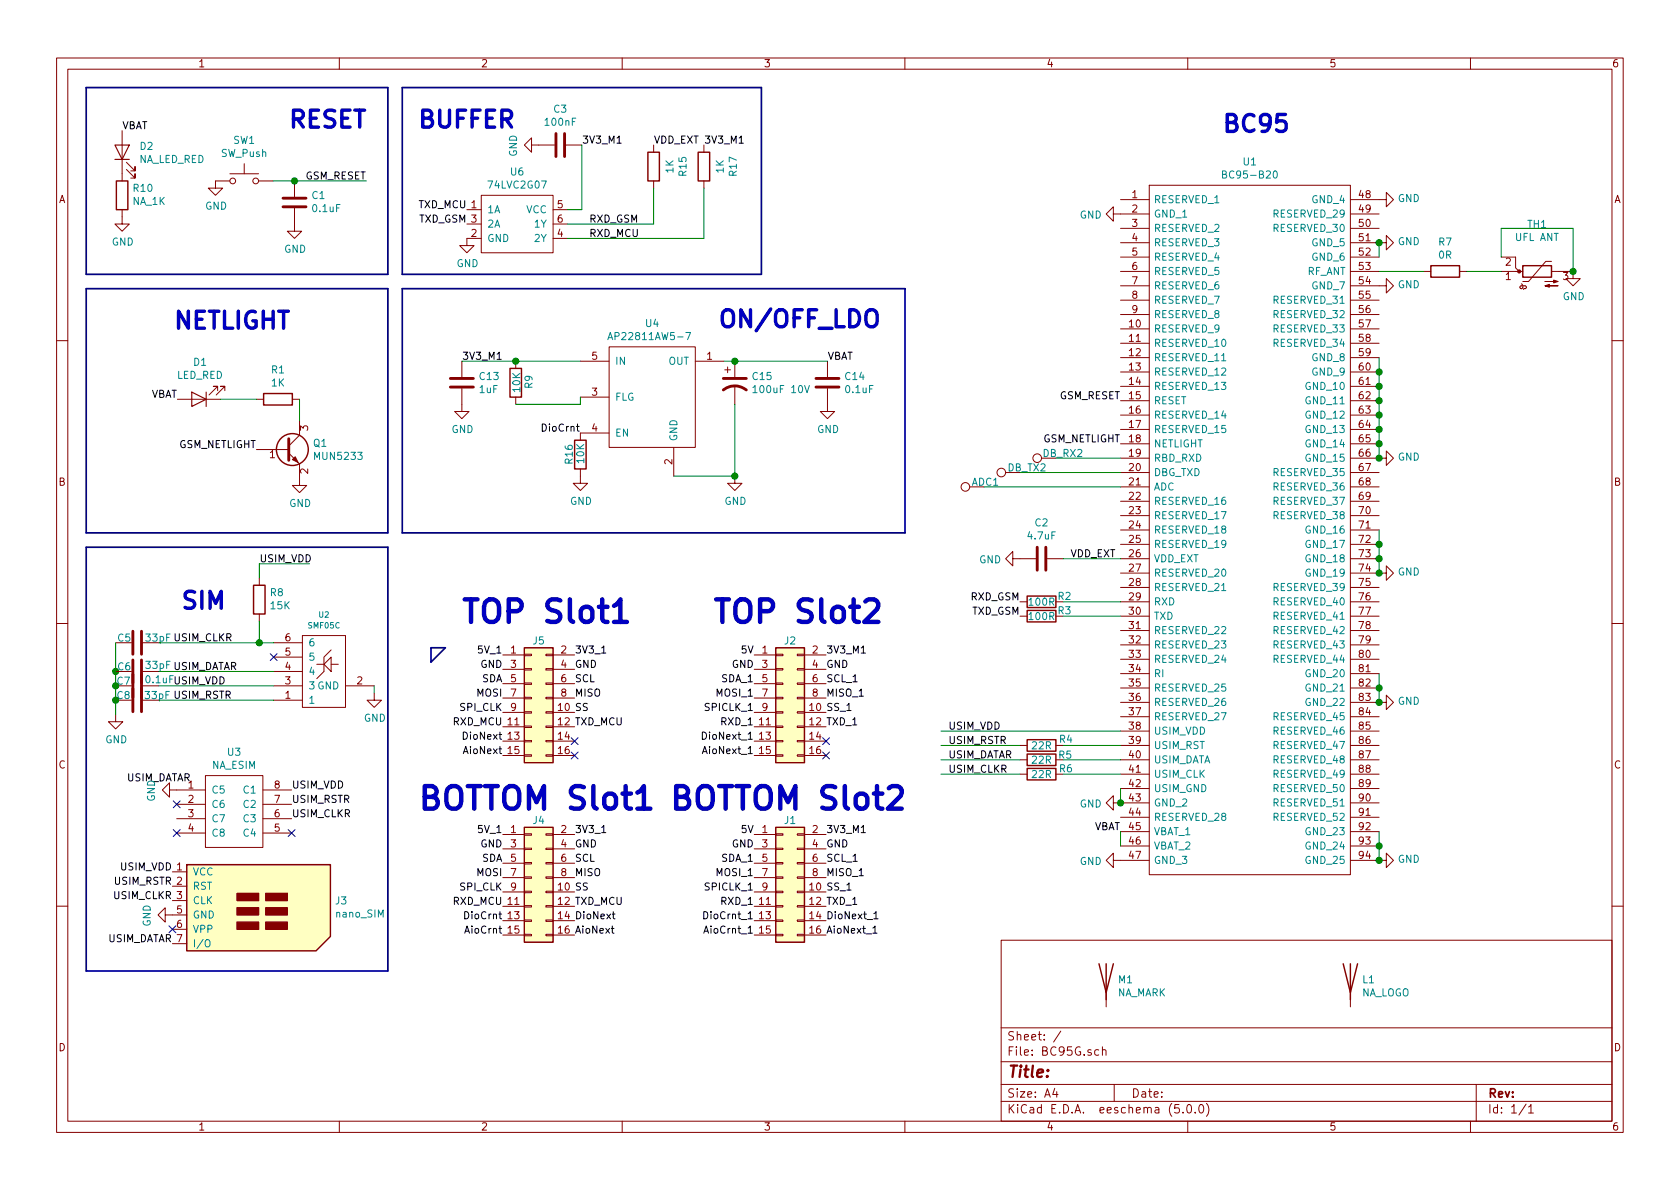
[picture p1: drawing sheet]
<svg xmlns="http://www.w3.org/2000/svg" width="297mm" height="210mm" viewBox="0 0 297 210" stroke-linecap="round" stroke-linejoin="round" font-family="sans-serif">
<g fill="none" stroke="#840000" stroke-width=".18">
<path d="M10 10.3h277v189.9h-277zM12 12.2h273v186.1h-273zM60 10.3v1.9M110 10.3v1.9M160 10.3v1.9M210 10.3v1.9M260 10.3v1.9M21.6 37.1v2.5h1.3l-1.3 1.3-1.3-1.3h1.3M21.6 23.1v8.9M22.4 30l1.5 1.5v-.8v.8h-.8M22.4 28.7l1.5 1.5v-.7v.7h-.8M40.6 32h-2.5v1.3h1.3l-1.3 1.2-1.3-1.2h1.3"/>
<path d="M40.6 30.7h5.1M43.2 29v1.7M45.7 32h2.6M52.1 36.8v4.1h1.2l-1.2 1.3-1.3-1.3h1.3M52.1 32v2.8M82.5 37.1h2.6M82.5 39.6h2.6M85.1 34.5h12.7v10.2h-12.7zM94 25.6v-1.2l-1.3 1.2 1.3 1.3v-1.3h4M97.8 37.1h2.5M97.8 39.6h2.5M100.1 25.6h2.8"/>
<path d="M115.6 25.6v1.3M115.6 32v1.3M124.5 25.6v1.3M124.5 32v1.3M196.8 37.8v-1.2l-1.2 1.2 1.2 1.3v-1.3h6.4M198.1 35.3h5.1M203.2 32.8h35.6v121.9h-35.6zM238.8 35.3h6.3v-1.3l1.3 1.3-1.3 1.3v-1.3M238.8 37.8h5M85.1 42.2h-2.6v1.2h1.3l-1.3 1.3-1.2-1.3h1.2M97.8 42.2h2.5M198.1 58.2h5.1"/>
<path d="M198.1 40.4h5.1M198.1 42.9h5.1M198.1 45.5h5.1M198.1 48h5.1M198.1 50.5h5.1M198.1 53.1h5.1M198.1 55.6h5.1M238.8 50.5h6.3v-1.2l1.3 1.2-1.3 1.3v-1.3M238.8 42.9h6.3v-1.2l1.3 1.2-1.3 1.3v-1.3M238.8 58.2h5M238.8 40.4h5M238.8 45.5h5"/>
<path d="M238.8 48h5M238.8 53.1h5M238.8 55.6h5M251.7 48h1.3M258.1 48h1.2M265.4 45.5h2.6v1.9l.6 .6M265.4 48h3.8M269 50.2l.2 .2 .1 .3-.2 .3h-.2l-.2-.3 .2-.2h.8l.2 .2-.2 .3h-.2l-.1 .2M274.3 46.2h-1l-3 3.6h-1.1M274.3 48h3.8v1.3h1.3l-1.3 1.2-1.2-1.2h1.2M10 60.2h2M31.4 70.6h7.6"/>
<path d="M38.5 69.1v-.8h-.8h.8l-1.5 1.5M39.8 69.1v-.8h-.8h.8l-1.6 1.5M45.3 70.6h1.3M45.3 79.5h5.8M51.7 70.6h1.3M53 74.4v2.6l-1.9 1.9M81.7 68.7v4.1h1.2l-1.2 1.2-1.3-1.2h1.3M81.7 63.9v2.8M91.2 63.9v1.2M91.2 70.2v1.3M102.6 63.9h5.1M102.6 70.2h5.1"/>
<path d="M107.7 61.3h15.2v17.8h-15.2zM107.7 76.6h-5.1v1.2M119.1 79.1v5.1M122.9 63.9h5.1M128.1 65.4h1.1M128.7 64.9v1M129.9 63.9v2.8M129.9 68.2v3.3M146.3 68.7v4.1h1.3l-1.3 1.2-1.3-1.2h1.3M146.3 63.9v2.8M198.1 60.7h5.1M198.1 63.2h5.1"/>
<path d="M198.1 65.8h5.1M198.1 68.3h5.1M198.1 70.9h5.1M198.1 73.4h5.1M198.1 75.9h5.1M198.1 78.5h5.1M238.8 60.7h5M238.8 63.2h5M238.8 65.8h5M238.8 68.3h5M238.8 70.9h5M238.8 73.4h5"/>
<path d="M238.8 75.9h5M238.8 78.5h5M285 60.2h2M51.1 80.1l1.9 1.9v3.8h1.2l-1.2 1.3-1.3-1.3h1.3M102.6 82.9v2.6h1.3l-1.3 1.2-1.3-1.2h1.3M129.9 84.2v1.3h1.3l-1.3 1.2-1.2-1.2h1.2M179.1 98.8v-1.3l-1.3 1.3 1.3 1.3v-1.3h4M185.2 98.8h2.8M198.1 81h5.1M198.1 83.6h5.1M198.1 86.1h5.1M198.1 88.6h5.1"/>
<path d="M198.1 91.2h5.1M198.1 93.7h5.1M198.1 96.3h5.1M198.1 98.8h5.1M238.8 81h6.3v-1.2l1.3 1.2-1.3 1.3v-1.3M238.8 83.6h5M238.8 86.1h5M238.8 88.6h5M238.8 91.2h5M238.8 93.7h5M238.8 96.3h5M238.8 98.8h5"/>
<path d="M10 110.3h2M25.3 118.7h2.8M25.3 113.7h2.8M45.8 102.2v1.3M45.8 108.6v1.2M48.4 118.7h5.1M48.4 116.2h5.1M48.4 113.7h5.1M53.5 112.4h7.6v12.7h-7.6zM56 117.5h1.3M57.3 117.5l1.2-1.3v2.5zM58.5 114.9l-1.2 1.3v2.5l-1.3 1.3"/>
<path d="M58.5 117.5h1.3M88.9 115.8h3.8M88.9 118.4h3.8M92.7 118.2h1.3v.3h-1.3zM92.7 115.7h1.3v.2h-1.3zM96.5 118.2h1.3v.3h-1.3zM96.5 115.7h1.3v.2h-1.3zM97.8 115.8h3.8M97.8 118.4h3.8M133.3 115.8h3.9M133.3 118.4h3.9M137.2 118.2h1.2v.3h-1.2z"/>
<path d="M137.2 115.7h1.2v.2h-1.2zM141 118.2h1.2v.3h-1.2zM141 115.7h1.2v.2h-1.2zM142.2 115.8h3.8M142.2 118.4h3.8M180.3 106.4h1.3M180.3 109h1.3M198.1 101.3h5.1M198.1 103.9h5.1M198.1 106.4h5.1M198.1 109h5.1M198.1 111.5h5.1"/>
<path d="M198.1 114h5.1M198.1 116.6h5.1M198.1 119.1h5.1M238.8 101.3h6.3v-1.2l1.3 1.2-1.3 1.3v-1.3M238.8 103.9h5M238.8 106.4h5M238.8 109h5M238.8 111.5h5M238.8 114h5M238.8 116.6h5M238.8 119.1h5M285 110.3h2"/>
<path d="M20.4 126.4v1.2h1.3l-1.3 1.3-1.2-1.3h1.2M25.3 121.3h2.8M30 139.7v-1.3l-1.3 1.3 1.3 1.3v-1.3h6.3M36.3 137.2h10.2v12.7h-10.2zM46.5 139.7h5.1M48.4 123.8h5.1M48.4 121.3h5.1M61.1 121.3h5.1M66.2 122.5v1.3h1.2l-1.2 1.3-1.3-1.3h1.3M88.9 126h3.8M88.9 128.5h3.8M88.9 131.1h3.8"/>
<path d="M88.9 133.6h3.8M88.9 120.9h3.8M88.9 123.4h3.8M92.7 133.5h1.3v.2h-1.3zM92.7 130.9h1.3v.3h-1.3zM92.7 128.4h1.3v.2h-1.3zM92.7 125.9h1.3v.2h-1.3zM92.7 123.3h1.3v.3h-1.3zM92.7 120.8h1.3v.2h-1.3zM96.5 133.5h1.3v.2h-1.3zM96.5 130.9h1.3v.3h-1.3zM96.5 128.4h1.3v.2h-1.3z"/>
<path d="M96.5 125.9h1.3v.2h-1.3zM96.5 123.3h1.3v.3h-1.3zM96.5 120.8h1.3v.2h-1.3zM97.8 126h3.8M97.8 128.5h3.8M97.8 131.1h3.8M97.8 133.6h3.8M97.8 120.9h3.8M97.8 123.4h3.8M133.3 126h3.9M133.3 128.5h3.9M133.3 131.1h3.9"/>
<path d="M133.3 133.6h3.9M133.3 120.9h3.9M133.3 123.4h3.9M137.2 133.5h1.2v.2h-1.2zM137.2 130.9h1.2v.3h-1.2zM137.2 128.4h1.2v.2h-1.2zM137.2 125.9h1.2v.2h-1.2zM137.2 123.3h1.2v.3h-1.2zM137.2 120.8h1.2v.2h-1.2zM141 133.5h1.2v.2h-1.2zM141 130.9h1.2v.3h-1.2zM141 128.4h1.2v.2h-1.2z"/>
<path d="M141 125.9h1.2v.2h-1.2zM141 123.3h1.2v.3h-1.2zM141 120.8h1.2v.2h-1.2zM142.2 126h3.8M142.2 128.5h3.8M142.2 131.1h3.8M142.2 133.6h3.8M142.2 120.9h3.8M142.2 123.4h3.8M180.3 131.8h1.3M180.3 134.4h1.3M180.3 136.9h1.3"/>
<path d="M186.7 131.8h1.3M186.7 134.4h1.3M186.7 136.9h1.3M198.1 121.7h5.1M198.1 124.2h5.1M198.1 126.7h5.1M198.1 129.3h5.1M198.1 131.8h5.1M198.1 134.4h5.1M198.1 136.9h5.1M198.1 139.4h5.1M238.8 124.2h6.3v-1.3l1.3 1.3-1.3 1.3v-1.3"/>
<path d="M238.8 121.7h5M238.8 126.7h5M238.8 129.3h5M238.8 131.8h5M238.8 134.4h5M238.8 136.9h5M238.8 139.4h5M30.5 154.2h2.5M30.5 156.7h2.5M30.5 159.3h2.5M31.2 142.2h5.1M31.2 144.8h5.1"/>
<path d="M31.2 147.3h5.1M46.5 142.2h5.1M46.5 144.8h5.1M46.5 147.3h5.1M88.9 147.6h3.8M88.9 157.7h3.8M88.9 150.1h3.8M88.9 152.6h3.8M88.9 155.2h3.8M92.7 157.6h1.3v.3h-1.3zM92.7 155.1h1.3v.2h-1.3zM92.7 152.5h1.3v.3h-1.3z"/>
<path d="M92.7 150h1.3v.2h-1.3zM92.7 147.4h1.3v.3h-1.3zM96.5 157.6h1.3v.3h-1.3zM96.5 155.1h1.3v.2h-1.3zM96.5 152.5h1.3v.3h-1.3zM96.5 150h1.3v.2h-1.3zM96.5 147.4h1.3v.3h-1.3zM97.8 147.6h3.8M97.8 157.7h3.8M97.8 150.1h3.8M97.8 152.6h3.8M97.8 155.2h3.8"/>
<path d="M133.3 147.6h3.9M133.3 157.7h3.9M133.3 150.1h3.9M133.3 152.6h3.9M133.3 155.2h3.9M137.2 157.6h1.2v.3h-1.2zM137.2 155.1h1.2v.2h-1.2zM137.2 152.5h1.2v.3h-1.2zM137.2 150h1.2v.2h-1.2zM137.2 147.4h1.2v.3h-1.2zM141 157.6h1.2v.3h-1.2zM141 155.1h1.2v.2h-1.2z"/>
<path d="M141 152.5h1.2v.3h-1.2zM141 150h1.2v.2h-1.2zM141 147.4h1.2v.3h-1.2zM142.2 147.6h3.8M142.2 157.7h3.8M142.2 150.1h3.8M142.2 152.6h3.8M142.2 155.2h3.8M196.8 152.1v-1.2l-1.2 1.2 1.2 1.3v-1.3h6.4M196.8 142v-1.3l-1.2 1.3 1.2 1.3v-1.3h6.4M198.1 144.5h5.1M198.1 147.1h5.1"/>
<path d="M198.1 149.6h5.1M238.8 152.1h6.3v-1.2l1.3 1.2-1.3 1.3v-1.3M238.8 142h5M238.8 144.5h5M238.8 147.1h5M238.8 149.6h5M10 160.2h2M29.2 161.8v-1.3l-1.3 1.3 1.3 1.3v-1.3h3.8M30.5 164.3h2.5M30.5 166.9h2.5M88.9 160.3h3.8M88.9 162.8h3.8"/>
<path d="M88.9 165.3h3.8M92.7 165.2h1.3v.3h-1.3zM92.7 162.7h1.3v.2h-1.3zM92.7 160.1h1.3v.3h-1.3zM96.5 165.2h1.3v.3h-1.3zM96.5 162.7h1.3v.2h-1.3zM96.5 160.1h1.3v.3h-1.3zM97.8 160.3h3.8M97.8 162.8h3.8M97.8 165.3h3.8M133.3 160.3h3.9M133.3 162.8h3.9"/>
<path d="M133.3 165.3h3.9M137.2 165.2h1.2v.3h-1.2zM137.2 162.7h1.2v.2h-1.2zM137.2 160.1h1.2v.3h-1.2zM141 165.2h1.2v.3h-1.2zM141 162.7h1.2v.2h-1.2zM141 160.1h1.2v.3h-1.2zM142.2 160.3h3.8M142.2 162.8h3.8M142.2 165.3h3.8M177 166.3h108v32h-108zM195.6 175.5v2.5"/>
<path d="M238.8 175.5v2.5M285 160.2h2M60 198.3v1.9M110 198.3v1.9M160 198.3v1.9M177 194.8h108M177 191.8h108M177 187.8h108M177 181.8h108M186.5 192.5l-.4 1h1M186.8 193v1M187.6 182.3l-1.3 2"/>
<path d="M194.3 185.7l-.5-.1-.3 .3 .1 .6 .2 .1 .5-.1M194.9 185.7h.1a.37 .37 0 0 1 .6 .1v.8M194.9 185.1v1.5M197 191.8v3M208.5 195.3h-.8v.7l.2-.1 .5 .1 .1 .2v.5l-.2 .1-.6-.1M209.2 196.7v.1M210 195.5l.3-.2a.94 .94 0 0 1 0 1.5 .82 .82 0 0 1-.3-1.3zM210 198.3v1.9M211.3 196.7v.1M212.2 195.4l.1-.1a.8 .8 0 0 1 .5 .8 .8 .8 0 0 1-.5 .7 1 1 0 0 1-.1-1.4zM213.3 195.1a1.71 1.71 0 0 1 0 2.3M260 198.3v1.9"/>
<path d="M261 191.8v6.5M269.8 195.2l-1.2 2M270.3 195.8l.4-.5v1.5M270.3 196.8h.8"/>
<circle cx="41.1" cy="32" r=".51"/>
<circle cx="45.2" cy="32" r=".51"/>
<circle cx="170.7" cy="86.1" r=".76"/>
<circle cx="177" cy="83.6" r=".76"/>
<circle cx="183.4" cy="81" r=".76"/>
</g>
<path d="M216.2 30.8h.5l.1-.5-.6-.1v1.3h.4l.3-.2v-.2l-.3-.3M225.2 30.3l.2-.1a.69 .69 0 0 1 .4 .7 .69 .69 0 0 1-.4 .6l-.2-.1-.1-.4zM107.6 59.7h.6M121.3 58.8h.8l-.5 1.3M107.5 60.1l.4-1.3 .4 1.3M133.1 68.5l.4-.3v1.2M133.1 69.4h.8M142.3 68.2l.4 1.2 .4-1.2M36.3 166.3l.3-.1a.47 .47 0 0 1 .5 .4v.7l-.3 .1h-.4a1 1 0 0 1-.1-1.1z" fill="none" stroke="#008484" stroke-width=".18"/>
<g fill="#840000" stroke="#840000" stroke-width=".18">
<path d="M273.2 50.5l.7-.2v.5l-.7-.3h2.3z"/>
<path d="M273.2 49.8h2.3l-.8 .2v-.5l.8 .3z"/>
<path d="M51.7 81.3l.5-.5 .5 1z"/>
<circle cx="268.6" cy="48" r=".28"/>
</g>
<g fill="none" stroke="#840000" stroke-width=".25">
<path d="M20.6 32h2v5.1h-2zM114.6 26.9h2v5.1h-2zM123.4 26.9h2.1v5.1h-2.1zM253 47h5.1v2h-5.1zM269.2 47h5.1v2h-5.1zM46.6 69.6h5.1v2h-5.1zM90.2 65.1h2v5.1h-2zM101.6 77.8h2v5.1h-2zM44.8 103.5h2.1v5.1h-2.1zM92.7 114.5h5.1v20.4h-5.1zM137.2 114.5h5v20.4h-5zM181.6 107.9h5.1v2.1h-5.1z"/>
<path d="M181.6 105.4h5.1v2h-5.1zM181.6 130.8h5.1v2h-5.1zM181.6 133.3h5.1v2.1h-5.1zM181.6 135.9h5.1v2h-5.1zM33 152.9h25.4v12.7l-2.5 2.5h-22.9zM92.7 146.3h5.1v20.3h-5.1zM137.2 146.3h5v20.3h-5zM194.3 170.4l1.3 5.1 1.2-5.1M195.6 170.4v6.4M237.5 170.4l1.3 5.1 1.2-5.1M238.8 170.4v6.4"/>
<circle cx="51.7" cy="79.5" r="2.82"/>
</g>
<g fill="none" stroke="#008400" stroke-width=".18">
<path d="M48.3 32h16.5M102.9 25.6v11.5h-2.6M115.6 33.3v6.3h-15.3M124.5 33.3v8.9h-24.2M243.8 42.9v2.6M243.8 48h7.9M259.3 48h6.1M265.4 45.5v-5.1h12.7v7.6M39 70.6h6.3M53 70.6v3.8M81.7 63.9h20.9M102.6 70.2v1.3h-11.4"/>
<path d="M128 63.9h18.3M129.9 71.5v12.7h-10.8M243.8 63.2v17.8M54.7 99.7h-8.9v2.5M174 86.1h24.1M180.3 83.6h17.8M186.7 81h11.4M188 98.8h10.1M243.8 93.7v7.6M20.4 113.7v12.7M28.1 113.7h20.3M28.1 118.7h20.3"/>
<path d="M45.8 109.8v3.9M188 106.4h10.1M188 109h10.1M243.8 119.1v5.1M28.1 121.3h20.3M28.1 123.8h20.3M66.2 121.3v1.2M166.4 131.8h13.9M166.4 134.4h13.9M166.4 136.9h13.9M166.4 129.3h31.7M188 131.8h10.1"/>
<path d="M188 134.4h10.1M188 136.9h10.1M198.1 139.4v2.6M198.1 147.1v2.5M243.8 147.1v5"/>
</g>
<g fill="#008400" stroke="#008400" stroke-width=".25">
<circle cx="243.8" cy="101.3" r=".51"/>
<circle cx="243.8" cy="96.3" r=".51"/>
<circle cx="243.8" cy="98.8" r=".51"/>
<circle cx="243.8" cy="81" r=".51"/>
<circle cx="243.8" cy="65.8" r=".51"/>
<circle cx="243.8" cy="68.3" r=".51"/>
<circle cx="243.8" cy="70.9" r=".51"/>
<circle cx="243.8" cy="73.4" r=".51"/>
<circle cx="243.8" cy="75.9" r=".51"/>
<circle cx="243.8" cy="78.5" r=".51"/>
<circle cx="243.8" cy="42.9" r=".51"/>
<circle cx="243.8" cy="152.1" r=".51"/>
<circle cx="243.8" cy="149.6" r=".51"/>
<circle cx="243.8" cy="124.2" r=".51"/>
<circle cx="243.8" cy="121.7" r=".51"/>
<circle cx="198.1" cy="142" r=".51"/>
<circle cx="278.1" cy="48" r=".51"/>
<circle cx="20.4" cy="118.7" r=".51"/>
<circle cx="20.4" cy="121.3" r=".51"/>
<circle cx="20.4" cy="123.8" r=".51"/>
<circle cx="45.8" cy="113.7" r=".51"/>
<circle cx="52.1" cy="32" r=".51"/>
<circle cx="129.9" cy="63.9" r=".51"/>
<circle cx="91.2" cy="63.9" r=".51"/>
<circle cx="129.9" cy="84.2" r=".51"/>
</g>
<g fill="none" stroke="#840000" stroke-width=".51">
<path d="M50 35h4.1M50 36.6h4.1M98.3 23.6v4.1M99.8 23.6v4.1M51.1 77.6v3.8M79.6 66.9h4.1M79.6 68.4h4.1M127.9 69a3.3 3.3 0 0 1 4.1 0M127.9 66.9h4.1M144.3 66.9h4M144.3 68.4h4M183.4 96.8v4"/>
<path d="M184.9 96.8v4M23.5 111.6v4.1M23.5 116.7v9.2M25 111.6v4.1M25 116.7v9.2"/>
</g>
<path d="M20.3 25.6h2.6l-1.3 2.6zM20.3 28.2h2.6M33.9 69.3l2.5 1.3-2.5 1.3zM36.4 69.3v2.6" fill="none" stroke="#840000" stroke-width=".2"/>
<g fill="#ffffc2" stroke="#ffffc2" stroke-width=".18">
<path d="M33 152.9h25.4v12.7l-2.5 2.5h-22.9z"/>
<path d="M137.2 146.3h5v20.3h-5z"/>
<path d="M137.2 114.5h5v20.4h-5z"/>
<path d="M92.7 146.3h5.1v20.3h-5.1z"/>
<path d="M92.7 114.5h5.1v20.4h-5.1z"/>
</g>
<g fill="#840000" stroke="#840000" stroke-width=".25">
<path d="M41.9 163.1h3.8v1.2h-3.8z"/>
<path d="M41.9 160.5h3.8v1.3h-3.8z"/>
<path d="M41.9 158h3.8v1.3h-3.8z"/>
<path d="M47 163.1h3.8v1.2h-3.8z"/>
<path d="M47 160.5h3.8v1.3h-3.8z"/>
<path d="M47 158h3.8v1.3h-3.8z"/>
</g>
<g fill="none" stroke="#000084" stroke-width=".18">
<path d="M47.8 115.6l1.2 1.2M49 115.6l-1.2 1.2M101 130.4l1.2 1.3M101 133l1.2 1.2M102.2 130.4l-1.2 1.3M102.2 133l-1.2 1.2M145.4 130.4l1.3 1.3M145.4 133l1.3 1.2M146.7 130.4l-1.3 1.3M146.7 133l-1.3 1.2M30.6 141.6l1.3 1.2M30.6 146.7l1.3 1.2"/>
<path d="M31.9 141.6l-1.3 1.2M31.9 146.7l-1.3 1.2M51 146.7l1.2 1.2M52.2 146.7l-1.2 1.2M29.9 163.7l1.2 1.2M31.1 163.7l-1.2 1.2"/>
</g>
<g fill="none" stroke="#000" stroke-width=".18">
<path d="M109.1 25.3h.7M130.7 25.3h.7M87.9 63.5h.7M106.4 115.5h.7M152.3 115.5h.7M124.2 129.5a.64 .64 0 0 1 .7 .6 .64 .64 0 0 1-.7 .6zM106.4 147.2h.7M152.3 147.2h.7M108.1 164.2h.5M108.3 163.7v1.1l.3 .2M108.3 161.6h.4M108.4 161.2v1.1l.3 .2"/>
<path d="M154.3 164.1l.4-.4v1.3M154.3 165h.8M154.5 161.6l.4-.4v1.3M154.5 162.5h.7"/>
</g>
<path d="M153.2 55.2a1 1 0 0 1 1.2-.4 1 1 0 0 1 .7 1v1a.99 .99 0 0 1-1 1 .99 .99 0 0 1-1-1z" fill="none" stroke="#0000c2" stroke-width=".61"/>
<path d="M15.2 15.5h53.4v33h-53.4zM71.1 15.5h63.5v33h-63.5zM15.2 51h53.4v43.2h-53.4zM71.1 51h88.9v43.2h-88.9zM15.2 96.8h53.4v74.9h-53.4zM76.2 114.5h2.5l-2.5 2.6z" fill="none" stroke="#000084" stroke-width=".3"/>
<path d="M108.6 107.1l.3-.2 .8-.9v4M108.6 110h2.2M153 106.4l.6-.4h.9a1.08 1.08 0 0 1 .6 1.7l-2.3 2.3h2.5M157.1 139.4l.6-.4h1a1.07 1.07 0 0 1 .6 1.7l-2.3 2.3h2.4M112.7 140.2l.4-.3 .7-.9v4M112.7 143h2.3" fill="none" stroke="#0000c2" stroke-width=".79"/>
<g font-size="5.6" fill="#0000c2">
<text x="81.3" y="110.2">TOP Slot1</text>
<text x="125.7" y="110.2">TOP Slot2</text>
<text x="73.7" y="143.2">BOTTOM Slot1</text>
<text x="118.1" y="143.2">BOTTOM Slot2</text>
</g>
<g font-size="4.2" fill="#0000c2">
<text x="50.8" y="22.6">RESET</text>
<text x="73.7" y="22.6">BUFFER</text>
<text x="215.9" y="23.4">BC95</text>
<text x="30.5" y="58.2">NETLIGHT</text>
<text x="126.7" y="57.9">ON/OFF_LDO</text>
<text x="31.7" y="107.7">SIM</text>
</g>
<text font-size="2.8" fill="#840000" x="178" y="190.5">Title:</text>
<g font-size="2.1" fill="#840000">
<text x="178" y="184">Sheet: /</text>
<text x="178" y="186.7">File: BC95G.sch</text>
<text x="178" y="196.9">KiCad E.D.A. eeschema (5.0.0)</text>
<text x="178" y="194.1">Size: A4</text>
<text x="200" y="194.1">Date:</text>
<text x="263" y="194.1">Rev:</text>
<text x="263" y="196.9">Id: 1/1</text>
</g>
<g font-size="1.8" fill="#840000">
<text x="35" y="11.9">1</text>
<text x="85" y="11.9">2</text>
<text x="135" y="11.9">3</text>
<text x="185" y="11.9">4</text>
<text x="235" y="11.9">5</text>
<text x="285" y="11.9">6</text>
<text x="10.4" y="35.9">A</text>
<text x="200.2" y="35">1</text>
<text x="240.3" y="35">48</text>
<text x="285.4" y="35.9">A</text>
<text x="83.3" y="41.9">2</text>
<text x="98.6" y="41.9">4</text>
<text x="98.6" y="36.8">5</text>
<text x="98.6" y="39.4">6</text>
<text x="200.2" y="37.6">2</text>
<text x="200.2" y="40.1">3</text>
<text x="240.3" y="37.6">49</text>
<text x="240.3" y="40.1">50</text>
<text x="200.2" y="42.7">4</text>
<text x="200.2" y="45.2">5</text>
<text x="200.2" y="47.7">6</text>
<text x="240.3" y="42.7">51</text>
<text x="240.3" y="45.2">52</text>
<text x="240.3" y="47.7">53</text>
<text x="266.2" y="47">2</text>
<text x="200.2" y="50.3">7</text>
<text x="200.2" y="52.8">8</text>
<text x="240.3" y="50.3">54</text>
<text x="240.3" y="52.8">55</text>
<text x="266.2" y="49.5">1</text>
<text x="276.4" y="49.5">3</text>
<text x="199.7" y="57.9">10</text>
<text x="200.2" y="55.4">9</text>
<text x="240.3" y="55.4">56</text>
<text x="240.3" y="57.9">57</text>
<text x="104.7" y="63.6">5</text>
<text x="125" y="63.6">1</text>
<text x="199.7" y="60.4">11</text>
<text x="199.7" y="63">12</text>
<text x="199.7" y="65.5">13</text>
<text x="240.3" y="60.4">58</text>
<text x="240.3" y="63">59</text>
<text x="240.3" y="65.5">60</text>
<text x="104.7" y="70">3</text>
<text x="199.7" y="68.1">14</text>
<text x="199.7" y="70.6">15</text>
<text x="240.3" y="68.1">61</text>
<text x="240.3" y="70.6">62</text>
<text x="54.5" y="76.2" transform="rotate(-90 54.5 76.2)">3</text>
<text x="104.7" y="76.3">4</text>
<text x="199.7" y="73.1">16</text>
<text x="199.7" y="75.7">17</text>
<text x="240.3" y="73.1">63</text>
<text x="240.3" y="75.7">64</text>
<text x="47.7" y="81">1</text>
<text x="54.5" y="83.8" transform="rotate(-90 54.5 83.8)">2</text>
<text x="118.9" y="82.1" transform="rotate(-90 118.9 82.1)">2</text>
<text x="199.7" y="78.2">18</text>
<text x="199.7" y="80.8">19</text>
<text x="199.7" y="83.3">20</text>
<text x="240.3" y="78.2">65</text>
<text x="240.3" y="80.8">66</text>
<text x="240.3" y="83.3">67</text>
<text x="10.4" y="85.9">B</text>
<text x="199.7" y="85.8">21</text>
<text x="199.7" y="88.4">22</text>
<text x="240.3" y="85.8">68</text>
<text x="240.3" y="88.4">69</text>
<text x="285.4" y="85.9">B</text>
<text x="199.7" y="90.9">23</text>
<text x="199.7" y="93.5">24</text>
<text x="240.3" y="90.9">70</text>
<text x="240.3" y="93.5">71</text>
<text x="199.7" y="96">25</text>
<text x="199.7" y="98.5">26</text>
<text x="199.7" y="101.1">27</text>
<text x="240.3" y="96">72</text>
<text x="240.3" y="98.5">73</text>
<text x="240.3" y="101.1">74</text>
<text x="199.7" y="103.6">28</text>
<text x="199.7" y="106.2">29</text>
<text x="240.3" y="103.6">75</text>
<text x="240.3" y="106.2">76</text>
<text x="50.4" y="113.4">6</text>
<text x="199.7" y="108.7">30</text>
<text x="199.7" y="111.2">31</text>
<text x="199.7" y="113.8">32</text>
<text x="240.3" y="108.7">77</text>
<text x="240.3" y="111.2">78</text>
<text x="240.3" y="113.8">79</text>
<text x="50.4" y="118.5">4</text>
<text x="50.4" y="115.9">5</text>
<text x="90.3" y="115.6">1</text>
<text x="90.3" y="118.1">3</text>
<text x="99.2" y="115.6">2</text>
<text x="99.2" y="118.1">4</text>
<text x="134.8" y="115.6">1</text>
<text x="134.8" y="118.1">3</text>
<text x="143.7" y="115.6">2</text>
<text x="143.7" y="118.1">4</text>
<text x="199.7" y="116.3">33</text>
<text x="199.7" y="118.9">34</text>
<text x="240.3" y="116.3">80</text>
<text x="240.3" y="118.9">81</text>
<text x="50.4" y="123.6">1</text>
<text x="50.4" y="121">3</text>
<text x="63.1" y="121">2</text>
<text x="90.3" y="120.6">5</text>
<text x="90.3" y="123.2">7</text>
<text x="90.3" y="125.7">9</text>
<text x="99.2" y="120.6">6</text>
<text x="99.2" y="123.2">8</text>
<text x="134.8" y="120.6">5</text>
<text x="134.8" y="123.2">7</text>
<text x="134.8" y="125.7">9</text>
<text x="143.7" y="120.6">6</text>
<text x="143.7" y="123.2">8</text>
<text x="199.7" y="121.4">35</text>
<text x="199.7" y="123.9">36</text>
<text x="240.3" y="121.4">82</text>
<text x="240.3" y="123.9">83</text>
<text x="89.8" y="130.8">13</text>
<text x="98.7" y="130.8">14</text>
<text x="134.3" y="128.3">11</text>
<text x="134.3" y="130.8">13</text>
<text x="143.2" y="130.8">14</text>
<text x="199.7" y="126.5">37</text>
<text x="199.7" y="129">38</text>
<text x="199.7" y="131.6">39</text>
<text x="240.3" y="126.5">84</text>
<text x="240.3" y="129">85</text>
<text x="240.3" y="131.6">86</text>
<text x="10.4" y="135.9">C</text>
<text x="89.8" y="133.3">15</text>
<text x="98.7" y="133.3">16</text>
<text x="134.3" y="133.3">15</text>
<text x="143.2" y="133.3">16</text>
<text x="199.7" y="134.1">40</text>
<text x="199.7" y="136.6">41</text>
<text x="240.3" y="134.1">87</text>
<text x="240.3" y="136.6">88</text>
<text x="285.4" y="135.9">C</text>
<text x="33.3" y="139.4">1</text>
<text x="33.3" y="142">2</text>
<text x="48.5" y="142">7</text>
<text x="48.5" y="139.4">8</text>
<text x="199.7" y="139.2">42</text>
<text x="199.7" y="141.7">43</text>
<text x="240.3" y="139.2">89</text>
<text x="240.3" y="141.7">90</text>
<text x="33.3" y="144.5">3</text>
<text x="33.3" y="147.1">4</text>
<text x="48.5" y="147.1">5</text>
<text x="48.5" y="144.5">6</text>
<text x="90.3" y="147.3">1</text>
<text x="90.3" y="149.9">3</text>
<text x="99.2" y="147.3">2</text>
<text x="99.2" y="149.9">4</text>
<text x="134.8" y="147.3">1</text>
<text x="134.8" y="149.9">3</text>
<text x="143.7" y="147.3">2</text>
<text x="143.7" y="149.9">4</text>
<text x="199.7" y="144.3">44</text>
<text x="199.7" y="146.8">45</text>
<text x="199.7" y="149.3">46</text>
<text x="240.3" y="144.3">91</text>
<text x="240.3" y="146.8">92</text>
<text x="240.3" y="149.3">93</text>
<text x="90.3" y="152.4">5</text>
<text x="90.3" y="154.9">7</text>
<text x="99.2" y="152.4">6</text>
<text x="99.2" y="154.9">8</text>
<text x="134.8" y="152.4">5</text>
<text x="134.8" y="154.9">7</text>
<text x="143.7" y="152.4">6</text>
<text x="143.7" y="154.9">8</text>
<text x="199.7" y="151.9">47</text>
<text x="240.3" y="151.9">94</text>
<text x="31.3" y="161.5">5</text>
<text x="90.3" y="157.5">9</text>
<text x="98.7" y="157.5">10 SS</text>
<text x="134.3" y="160">11</text>
<text x="134.8" y="157.5">9</text>
<text x="31.3" y="164.1">6</text>
<text x="89.8" y="162.6">13</text>
<text x="89.8" y="165.1">15</text>
<text x="134.3" y="162.6">13</text>
<text x="134.3" y="165.1">15</text>
<text x="10.4" y="185.9">D</text>
<text x="285.4" y="185.9">D</text>
<text x="35" y="199.9">1</text>
<text x="85" y="199.9">2</text>
<text x="135" y="199.9">3</text>
<text x="185" y="199.9">4</text>
<text x="235" y="199.9">5</text>
<text x="285" y="199.9">6</text>
</g>
<g font-size="1.8">
<text x="21.6" y="22.9">VBAT</text>
<text x="102.9" y="25.4">3V3_M1</text>
<text x="115.6" y="25.4">VDD_EXT 3V3_M1</text>
<text x="53.8" y="31.7">GSM_RESET</text>
<text x="74" y="36.8">TXD_MCU 1</text>
<text x="74" y="39.4">TXD_GSM 3</text>
<text x="104.1" y="41.9">RXD_MCU</text>
<text x="104.1" y="39.4">RXD_GSM</text>
<text x="81.7" y="63.6">3V3_M1</text>
<text x="146.3" y="63.6">VBAT</text>
<text x="26.5" y="70.4">VBAT</text>
<text x="187.2" y="70.6">GSM_RESET</text>
<text x="96.1" y="76.3">DioCrnt</text>
<text x="31.5" y="79.2">GSM_NETLIGHT</text>
<text x="184.3" y="78.2">GSM_NETLIGHT</text>
<text x="45.8" y="99.4">USIM_VDD</text>
<text x="189.2" y="98.5">VDD_EXT</text>
<text x="171.6" y="106.2">RXD_GSM</text>
<text x="25.9" y="113.5">33pF USIM_CLKR</text>
<text x="171.8" y="108.7">TXD_GSM</text>
<text x="25.9" y="118.3">33pF USIM_DATAR</text>
<text x="84.8" y="115.6">5V_1</text>
<text x="85" y="118.1">GND</text>
<text x="101.6" y="118.1">GND</text>
<text x="101.6" y="115.6">3V3_1</text>
<text x="129.4" y="118.1">GND</text>
<text x="131.2" y="115.6">5V</text>
<text x="146" y="115.6">3V3_M1</text>
<text x="146" y="118.1">GND</text>
<text x="25.8" y="123.6">33pF USIM_RSTR</text>
<text x="25.9" y="120.8">0.1uFUSIM_VDD</text>
<text x="81.4" y="125.7">SPI_CLK</text>
<text x="84.4" y="123.2">MOSI</text>
<text x="85.2" y="120.6">SDA</text>
<text x="98.7" y="125.7">10 SS</text>
<text x="101.6" y="123.2">MISO</text>
<text x="101.6" y="120.6">SCL</text>
<text x="124.9" y="125.7">SPICLK_1</text>
<text x="126.9" y="123.2">MOSI_1</text>
<text x="127.7" y="120.6">SDA_1</text>
<text x="143.2" y="125.7">10 SS_1</text>
<text x="146" y="120.6">SCL_1</text>
<text x="146" y="123.2">MISO_1</text>
<text x="80.2" y="128.3">RXD_MCU 11</text>
<text x="82.2" y="130.8">DioNext</text>
<text x="98.7" y="128.3">12 TXD_MCU</text>
<text x="124.7" y="130.8">DioNext_1</text>
<text x="127.7" y="128.3">RXD_1</text>
<text x="143.2" y="128.3">12 TXD_1</text>
<text x="167.6" y="129">USIM_VDD</text>
<text x="167.6" y="131.6">USIM_RSTR</text>
<text x="82.2" y="133.3">AioNext</text>
<text x="124.7" y="133.3">AioNext_1</text>
<text x="167.6" y="136.6">USIM_CLKR</text>
<text x="167.6" y="134.1">USIM_DATAR</text>
<text x="22.2" y="138.2">USIM_DATAR</text>
<text x="51.6" y="139.4">USIM_VDD</text>
<text x="51.6" y="142">USIM_RSTR</text>
<text x="51.6" y="144.5">USIM_CLKR</text>
<text x="84.8" y="147.3">5V_1</text>
<text x="85" y="149.9">GND</text>
<text x="101.6" y="147.3">3V3_1</text>
<text x="101.6" y="149.9">GND</text>
<text x="129.4" y="149.9">GND</text>
<text x="131.2" y="147.3">5V</text>
<text x="146" y="147.3">3V3_M1</text>
<text x="146" y="149.9">GND</text>
<text x="193.3" y="146.8">VBAT</text>
<text x="21.3" y="153.9">USIM_VDD 1</text>
<text x="84.4" y="154.9">MOSI</text>
<text x="85.2" y="152.4">SDA</text>
<text x="101.6" y="154.9">MISO</text>
<text x="101.6" y="152.4">SCL</text>
<text x="126.9" y="154.9">MOSI_1</text>
<text x="127.7" y="152.4">SDA_1</text>
<text x="146" y="152.4">SCL_1</text>
<text x="146" y="154.9">MISO_1</text>
<text x="20.2" y="159">USIM_CLKR 3</text>
<text x="20.3" y="156.5">USIM_RSTR 2</text>
<text x="80.2" y="160">RXD_MCU 11</text>
<text x="81.4" y="157.5">SPI_CLK</text>
<text x="98.7" y="160">12 TXD_MCU</text>
<text x="124.9" y="157.5">SPICLK_1</text>
<text x="127.7" y="160">RXD_1</text>
<text x="143.2" y="157.5">10 SS_1</text>
<text x="143.2" y="160">12 TXD_1</text>
<text x="18.9" y="166.6">USIM_DATAR 7</text>
<text x="82.4" y="162.6">DioCrnt</text>
<text x="82.4" y="165.1">AioCrnt</text>
<text x="98.7" y="162.6">14 DioNext</text>
<text x="98.7" y="165.1">16 AioNext</text>
<text x="124.9" y="162.6">DioCrnt_1</text>
<text x="124.9" y="165.1">AioCrnt_1</text>
<text x="143.2" y="162.6">14 DioNext_1</text>
<text x="143.2" y="165.1">16 AioNext_1</text>
</g>
<g font-size="1.8" fill="#008484">
<text x="96.5" y="22.2">100nF</text>
<text x="97.9" y="19.9">C3</text>
<text x="24.5" y="28.8">NA_LED_RED</text>
<text x="24.8" y="26.5">D2</text>
<text x="39.1" y="27.8">SW_Push</text>
<text x="41.3" y="25.4">SW1</text>
<text x="91.4" y="27.7" transform="rotate(-90 91.4 27.7)">GND</text>
<text x="219.9" y="29.3">U1</text>
<text x="23.6" y="33.9">R10</text>
<text x="55.2" y="35.2">C1</text>
<text x="86.5" y="33.3">74LVC2G07</text>
<text x="90.3" y="31">U6</text>
<text x="119.1" y="30.6" transform="rotate(-90 119.1 30.6)">1K</text>
<text x="121.4" y="31.1" transform="rotate(-90 121.4 31.1)">R15</text>
<text x="128" y="30.6" transform="rotate(-90 128 30.6)">1K</text>
<text x="130.3" y="31.1" transform="rotate(-90 130.3 31.1)">R17</text>
<text x="204" y="35.9">RESERVED_1</text>
<text x="216.8" y="31.6">BC95-B20</text>
<text x="232.1" y="35.9">GND_4</text>
<text x="247.1" y="35.7">GND</text>
<text x="23.5" y="36.2">NA_1K</text>
<text x="36.3" y="37.1">GND</text>
<text x="55.4" y="37.5">0.1uF</text>
<text x="86.1" y="37.7">1A</text>
<text x="86.1" y="40.3">2A</text>
<text x="93" y="37.7">VCC</text>
<text x="94.6" y="40.3">1Y</text>
<text x="190.9" y="38.7">GND</text>
<text x="204" y="38.5">GND_1</text>
<text x="204" y="41">RESERVED_2</text>
<text x="225.3" y="38.5">RESERVED_29</text>
<text x="225.3" y="41">RESERVED_30</text>
<text x="270.1" y="40.3">TH1</text>
<text x="19.8" y="43.4">GND</text>
<text x="50.2" y="44.7">GND</text>
<text x="80.7" y="47.2">GND</text>
<text x="86.1" y="42.8">GND</text>
<text x="94.6" y="42.8">2Y</text>
<text x="204" y="43.6">RESERVED_3</text>
<text x="204" y="46.1">RESERVED_4</text>
<text x="232.1" y="43.6">GND_5</text>
<text x="232.1" y="46.1">GND_6</text>
<text x="247.1" y="43.4">GND</text>
<text x="254.4" y="43.4">R7</text>
<text x="254.4" y="45.7">0R</text>
<text x="268" y="42.6">UFL ANT</text>
<text x="204" y="48.6">RESERVED_5</text>
<text x="204" y="51.2">RESERVED_6</text>
<text x="204" y="53.7">RESERVED_7</text>
<text x="225.3" y="53.7">RESERVED_31</text>
<text x="231" y="48.6">RF_ANT</text>
<text x="232.1" y="51.2">GND_7</text>
<text x="247.1" y="51">GND</text>
<text x="276.3" y="53.1">GND</text>
<text x="114.2" y="57.8">U4</text>
<text x="204" y="58.8">RESERVED_9</text>
<text x="204" y="56.3">RESERVED_8</text>
<text x="225.3" y="56.3">RESERVED_32</text>
<text x="225.3" y="58.8">RESERVED_33</text>
<text x="34.3" y="64.7">D1</text>
<text x="108.6" y="60.1">AP22811AW5-7</text>
<text x="108.7" y="64.5">IN</text>
<text x="118.2" y="64.5">OUT</text>
<text x="204" y="61.3">RESERVED_10</text>
<text x="204" y="63.9">RESERVED_11</text>
<text x="225.3" y="61.3">RESERVED_34</text>
<text x="232.1" y="63.9">GND_8</text>
<text x="31.2" y="67">LED_RED</text>
<text x="48" y="66">R1</text>
<text x="48" y="68.3">1K</text>
<text x="84.8" y="69.5">1uF</text>
<text x="84.9" y="67.2">C13</text>
<text x="92" y="69.3" transform="rotate(-90 92 69.3)">10K</text>
<text x="94.2" y="68.7" transform="rotate(-90 94.2 68.7)">R9</text>
<text x="108.7" y="70.9">FLG</text>
<text x="133.1" y="67.2">C15</text>
<text x="133.7" y="69.5">100uF 10V</text>
<text x="149.5" y="67.2">C14</text>
<text x="149.6" y="69.5">0.1uF</text>
<text x="204" y="66.4">RESERVED_12</text>
<text x="204" y="69">RESERVED_13</text>
<text x="204" y="71.5">RESET</text>
<text x="231.1" y="69">GND_10</text>
<text x="231.1" y="71.5">GND_11</text>
<text x="232.1" y="66.4">GND_9</text>
<text x="79.8" y="76.6">GND</text>
<text x="108.7" y="77.2">EN</text>
<text x="144.5" y="76.6">GND</text>
<text x="204" y="74">RESERVED_14</text>
<text x="204" y="76.6">RESERVED_15</text>
<text x="231.1" y="74">GND_12</text>
<text x="231.1" y="76.6">GND_13</text>
<text x="55.4" y="79">Q1</text>
<text x="55.9" y="81.3">MUN5233</text>
<text x="101.3" y="82" transform="rotate(-90 101.3 82)">R16</text>
<text x="103.3" y="81.9" transform="rotate(-90 103.3 81.9)">10K</text>
<text x="119.8" y="78.1" transform="rotate(-90 119.8 78.1)">GND</text>
<text x="178.2" y="83.4">DB_TX2</text>
<text x="184.5" y="80.8">DB_RX2</text>
<text x="204" y="79.1">NETLIGHT</text>
<text x="204" y="81.7">RBD_RXD</text>
<text x="231.1" y="79.1">GND_14</text>
<text x="231.1" y="81.7">GND_15</text>
<text x="247.1" y="81.5">GND</text>
<text x="51.1" y="89.7">GND</text>
<text x="100.8" y="89.3">GND</text>
<text x="128.1" y="89.3">GND</text>
<text x="171.8" y="85.9">ADC1</text>
<text x="204" y="84.2">DBG_TXD</text>
<text x="204" y="86.7">ADC</text>
<text x="204" y="89.3">RESERVED_16</text>
<text x="225.3" y="84.2">RESERVED_35</text>
<text x="225.3" y="86.7">RESERVED_36</text>
<text x="225.3" y="89.3">RESERVED_37</text>
<text x="181.8" y="95.4">4.7uF</text>
<text x="183" y="93.1">C2</text>
<text x="204" y="91.8">RESERVED_17</text>
<text x="204" y="94.4">RESERVED_18</text>
<text x="225.3" y="91.8">RESERVED_38</text>
<text x="231.1" y="94.4">GND_16</text>
<text x="173.1" y="99.6">GND</text>
<text x="204" y="96.9">RESERVED_19</text>
<text x="204" y="99.4">VDD_EXT</text>
<text x="204" y="102">RESERVED_20</text>
<text x="231.1" y="96.9">GND_17</text>
<text x="231.1" y="99.4">GND_18</text>
<text x="231.1" y="102">GND_19</text>
<text x="247.1" y="101.8">GND</text>
<text x="47.8" y="105.4">R8</text>
<text x="47.9" y="107.7">15K</text>
<text x="182" y="107.1">100R</text>
<text x="187.1" y="106.1">R2</text>
<text x="204" y="104.5">RESERVED_21</text>
<text x="204" y="107.1">RXD</text>
<text x="225.3" y="104.5">RESERVED_39</text>
<text x="225.3" y="107.1">RESERVED_40</text>
<text x="20.9" y="113.5">C5</text>
<text x="94.3" y="114">J5</text>
<text x="138.7" y="114">J2</text>
<text x="182" y="109.6">100R</text>
<text x="187.1" y="108.6">R3</text>
<text x="204" y="109.6">TXD</text>
<text x="204" y="112.1">RESERVED_22</text>
<text x="225.3" y="109.6">RESERVED_41</text>
<text x="225.3" y="112.1">RESERVED_42</text>
<text x="20.9" y="118.5">C6</text>
<text x="54.5" y="119.4">4</text>
<text x="54.5" y="116.8">5</text>
<text x="54.5" y="114.3">6</text>
<text x="204" y="114.7">RESERVED_23</text>
<text x="204" y="117.2">RESERVED_24</text>
<text x="204" y="119.8">RI</text>
<text x="225.3" y="114.7">RESERVED_43</text>
<text x="225.3" y="117.2">RESERVED_44</text>
<text x="231.1" y="119.8">GND_20</text>
<text x="20.7" y="121.1">C7</text>
<text x="20.7" y="123.6">C8</text>
<text x="54.5" y="124.5">1</text>
<text x="54.5" y="121.9">3 GND</text>
<text x="204" y="122.3">RESERVED_25</text>
<text x="204" y="124.8">RESERVED_26</text>
<text x="231.1" y="122.3">GND_21</text>
<text x="231.1" y="124.8">GND_22</text>
<text x="247.1" y="124.6">GND</text>
<text x="18.6" y="131.4">GND</text>
<text x="64.3" y="127.6">GND</text>
<text x="187.4" y="131.4">R4</text>
<text x="204" y="127.4">RESERVED_27</text>
<text x="204" y="129.9">USIM_VDD</text>
<text x="225.3" y="127.4">RESERVED_45</text>
<text x="225.3" y="129.9">RESERVED_46</text>
<text x="37.5" y="136">NA_ESIM</text>
<text x="40.3" y="133.6">U3</text>
<text x="182.5" y="132.5">22R</text>
<text x="182.5" y="135">22R</text>
<text x="182.5" y="137.6">22R</text>
<text x="187.2" y="134.2">R5</text>
<text x="187.4" y="136.6">R6</text>
<text x="204" y="132.5">USIM_RST</text>
<text x="204" y="135">USIM_DATA</text>
<text x="204" y="137.5">USIM_CLK</text>
<text x="225.3" y="132.5">RESERVED_47</text>
<text x="225.3" y="135">RESERVED_48</text>
<text x="225.3" y="137.5">RESERVED_49</text>
<text x="27.4" y="141.8" transform="rotate(-90 27.4 141.8)">GND</text>
<text x="37.3" y="140.3">C5</text>
<text x="37.3" y="142.9">C6</text>
<text x="43.2" y="142.9">C2</text>
<text x="43.2" y="140.3">C1</text>
<text x="190.9" y="142.8">GND</text>
<text x="204" y="140.1">USIM_GND</text>
<text x="204" y="142.6">GND_2</text>
<text x="225.3" y="140.1">RESERVED_50</text>
<text x="225.3" y="142.6">RESERVED_51</text>
<text x="37.3" y="145.4">C7</text>
<text x="37.3" y="147.9">C8</text>
<text x="43.2" y="147.9">C4</text>
<text x="43.2" y="145.4">C3</text>
<text x="94.3" y="145.7">J4</text>
<text x="138.7" y="145.7">J1</text>
<text x="204" y="145.2">RESERVED_28</text>
<text x="204" y="147.7">VBAT_1</text>
<text x="225.3" y="145.2">RESERVED_52</text>
<text x="231.1" y="147.7">GND_23</text>
<text x="34" y="154.8">VCC</text>
<text x="190.9" y="153">GND</text>
<text x="204" y="150.2">VBAT_2</text>
<text x="204" y="152.8">GND_3</text>
<text x="231.1" y="150.2">GND_24</text>
<text x="231.1" y="152.8">GND_25</text>
<text x="247.1" y="152.6">GND</text>
<text x="34" y="157.3">RST</text>
<text x="34" y="159.9">CLK</text>
<text x="59.4" y="159.9">J3</text>
<text x="26.6" y="163.9" transform="rotate(-90 26.6 163.9)">GND</text>
<text x="34" y="162.4">GND</text>
<text x="34" y="165">VPP</text>
<text x="34" y="167.5">I/O</text>
<text x="59.5" y="162.2">nano_SIM</text>
<text x="197.8" y="173.9">M1</text>
<text x="241" y="173.9">L1</text>
<text x="197.5" y="176.2">NA_MARK</text>
<text x="240.7" y="176.2">NA_LOGO</text>
</g>
<g font-size="1.4" fill="#008484">
<text x="54.6" y="111.1">SMF05C</text>
<text x="56.4" y="109.2">U2</text>
</g>
</svg>
